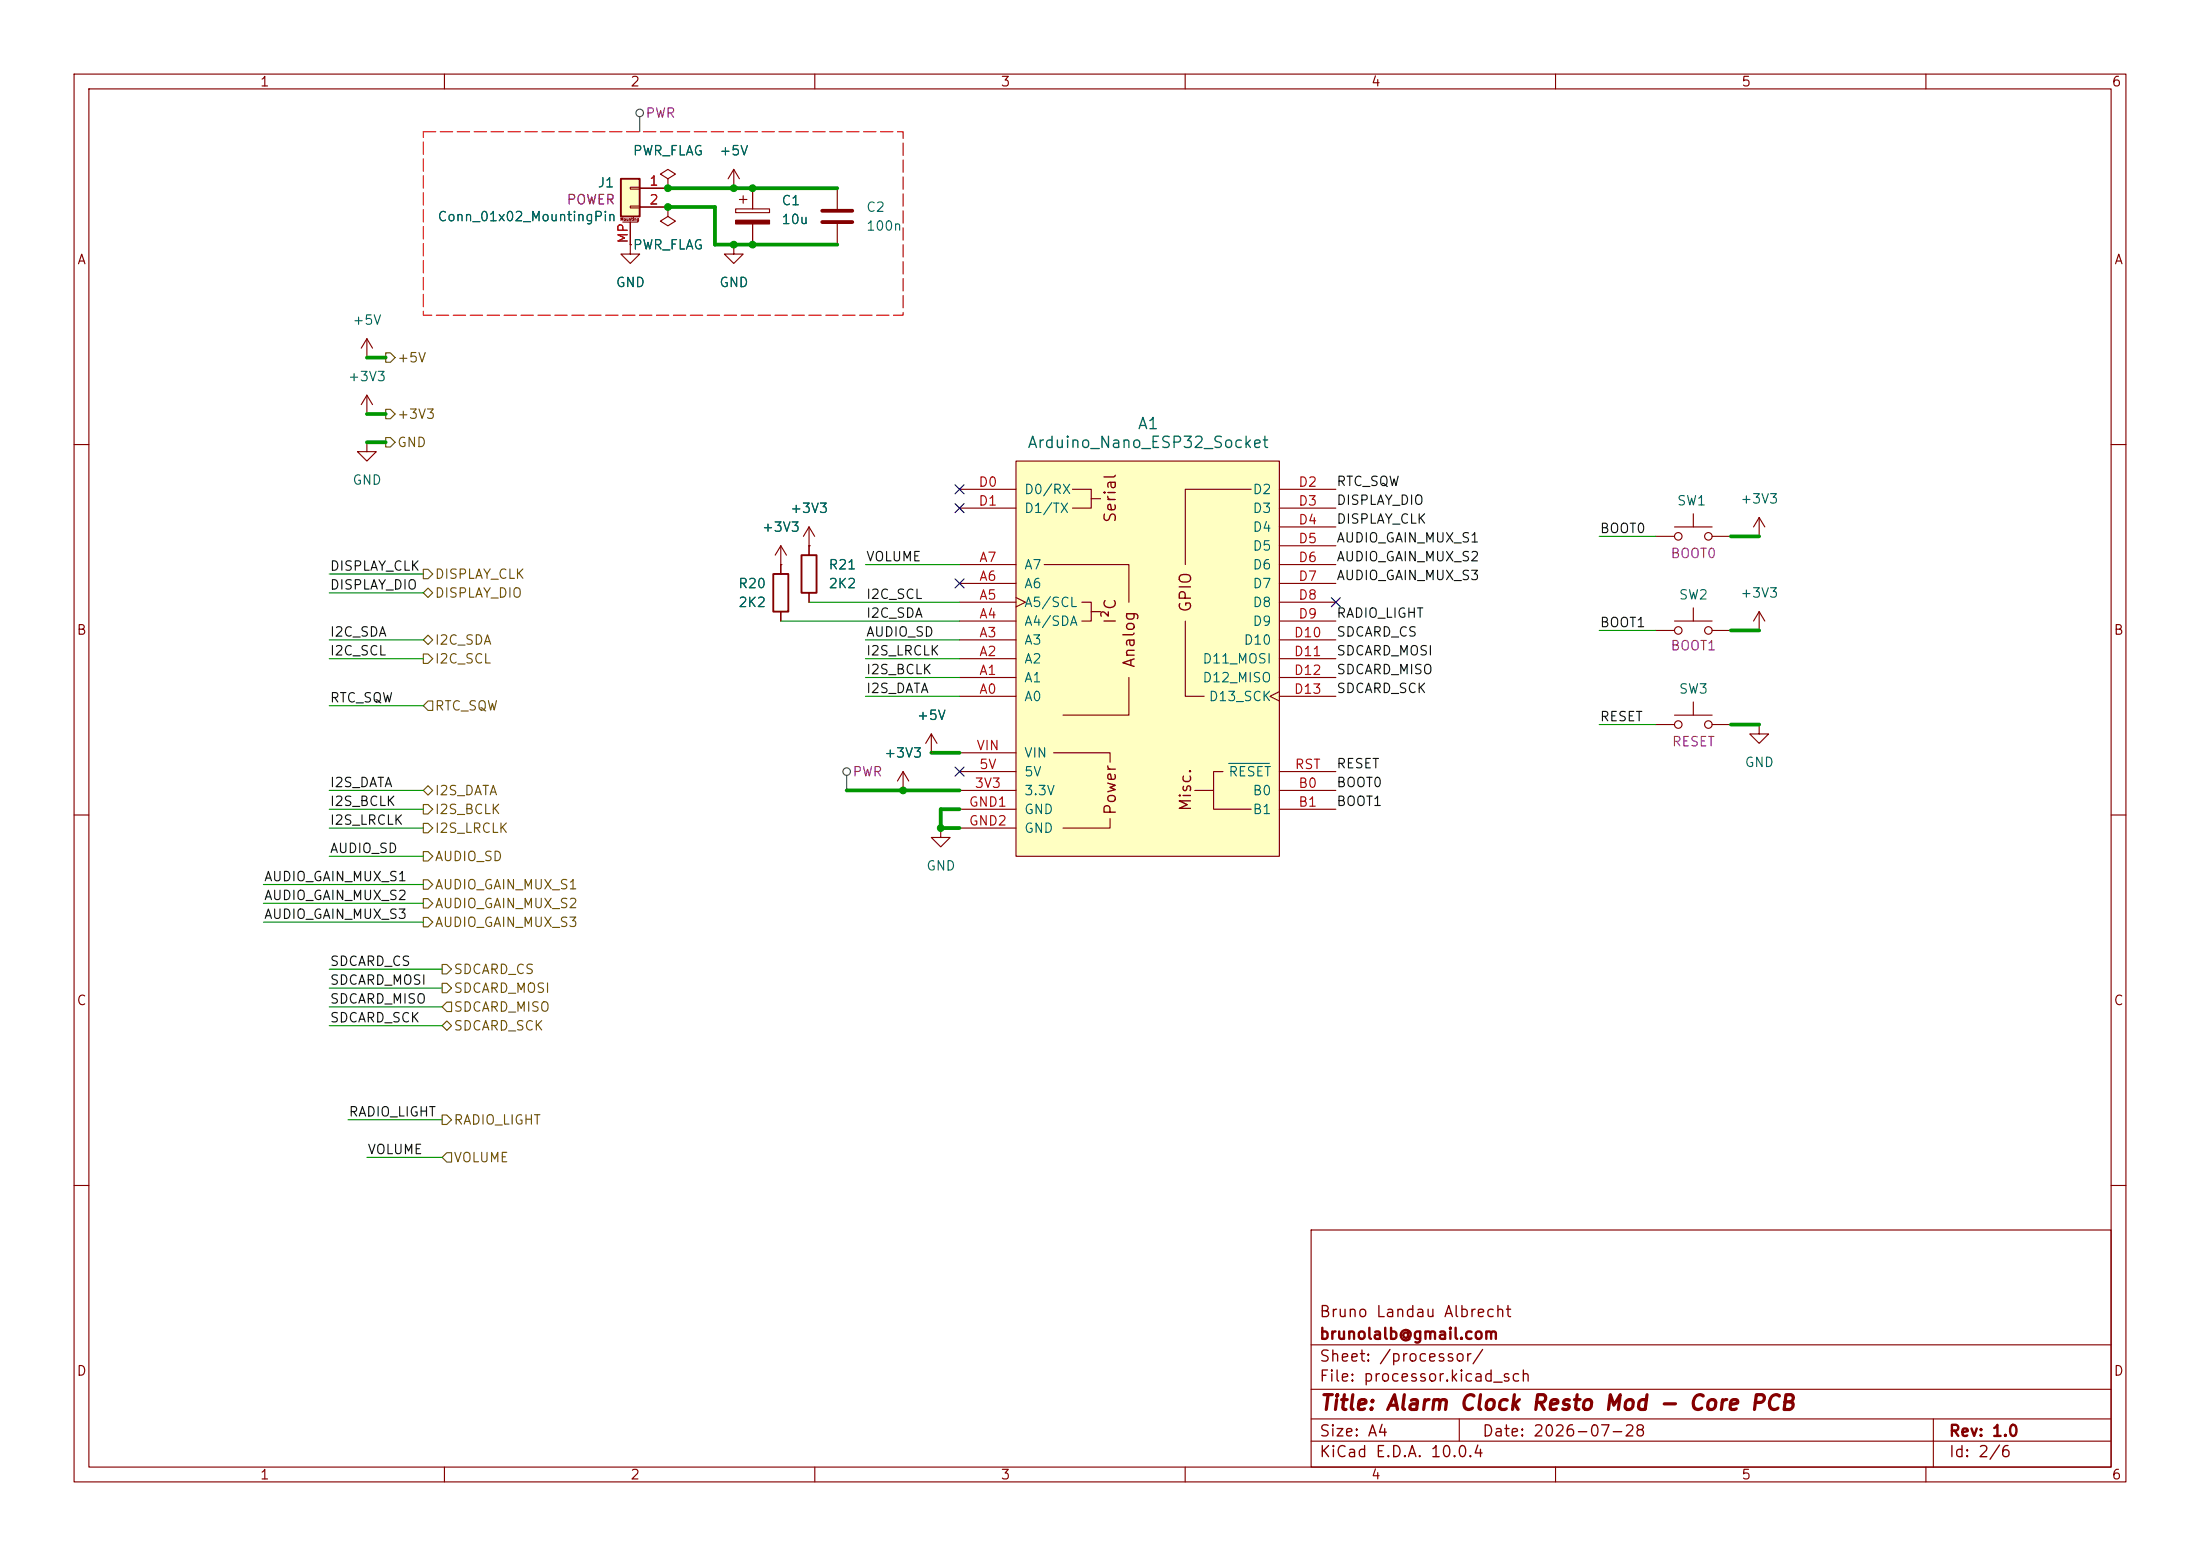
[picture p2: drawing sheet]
<svg xmlns="http://www.w3.org/2000/svg" width="297mm" height="210mm" viewBox="0 0 297 210" stroke-linecap="round" stroke-linejoin="round" font-family="sans-serif">
<g fill="none" stroke="#840000" stroke-width=".15">
<path d="M10 10h277v190h-277zM12 12h273v186h-273zM60 10v2M110 10v2M160 10v2M210 10v2M260 10v2M85.1 33v1.3h1.3l-1.3 1.3-1.3-1.3h1.3M85.1 33h.1M90.2 27.9v1.3l1 .6-1 .7-1-.7 1-.6M90.2 27.9h.1M99.1 33v1.3h1.2l-1.2 1.3-1.3-1.3h1.3"/>
<path d="M99.1 33h.1M99.1 25.4h.1M99.1 22.9l-.8 1.2M99.1 22.9l.7 1.2M99.1 22.9v2.5M99.3 28.2h4.6v.5h-4.6zM99.8 26.9h1M100.3 26.4v1M101.6 25.4v2.8M101.6 30.2v2.8M113 25.4v2.8M113 30.2v2.8"/>
<path d="M10 60h2M109.2 73.7h.1M109.2 71.1l-.7 1.3M109.2 71.1l.8 1.3M109.2 71.1v2.6M223.5 72.4h2.6M226.1 71.1h5M228.6 69.3v1.8M231.1 72.4h2.6M237.5 72.4h.1M237.5 69.9l-.8 1.2M237.5 69.9l.8 1.2"/>
<path d="M237.5 69.9v2.5M285 60h2M223.5 85.1h2.6M226.1 83.8h5M228.6 82v1.8M231.1 85.1h2.6M10 110h2M285 110h2M10 160h2M177 166h108v32h-108zM285 160h2M60 198v2"/>
<path d="M110 198v2M160 198v2M177 194.5h108M177 191.5h108M177 187.5h108M177 181.5h108M197 191.5v3M210 198v2M260 198v2M261 191.5v6.5"/>
<circle cx="226.6" cy="72.4" r=".51"/>
<circle cx="230.6" cy="72.4" r=".51"/>
<circle cx="226.6" cy="85.1" r=".51"/>
<circle cx="230.6" cy="85.1" r=".51"/>
</g>
<path d="M99.3 29.7h4.6v.5h-4.6z" fill="#840000" stroke="#840000" stroke-width=".15"/>
<path d="M111 28.4h4.1M111 30h4.1" fill="none" stroke="#840000" stroke-width=".51"/>
<path d="M137.2 62.2h35.5v53.4h-35.5z" fill="#ffffc2"/>
<g fill="none" stroke="#840000" stroke-width=".15">
<path d="M129.5 78.7h7.7M129.5 76.2h7.7M129.5 66h7.7M129.5 68.6h7.7M137.2 62.2h35.5v53.4h-35.5zM141 76.2h11.4v5.1M144.8 66h2.5v2.6h-2.5M147.3 67.3h1.3M168.9 66h-8.9v10.2M172.7 78.7h7.6M172.7 76.2h7.6M172.7 66h7.6"/>
<path d="M172.7 68.6h7.6M172.7 71.1h7.6M172.7 73.7h7.6M129.5 94h7.7M129.5 91.4h7.7M129.5 88.9h7.7M129.5 86.4h7.7M129.5 83.8h7.7M129.5 81.3h7.7M137.2 80.6l1.2 .7-1.2 .6M146 81.3h1.3v2.5h-1.3M147.3 82.6h1.3"/>
<path d="M152.4 91.4v5.1h-8.9M160 83.8v10.2h2.6M172.7 93.3l-1.3 .7 1.3 .6M172.7 94h7.6M172.7 91.4h7.6M172.7 88.9h7.6M172.7 86.4h7.6M172.7 83.8h7.6M172.7 81.3h7.6M129.5 106.7h7.7M129.5 104.1h7.7M129.5 109.2h7.7"/>
<path d="M129.5 111.8h7.7M129.5 101.6h7.7M142.2 101.6h7.7v1.3M149.9 110.5v1.3h-6.4M161.3 106.7h2.5M165.1 104.1h-1.3v5.1h5.1M172.7 106.7h7.6M172.7 104.1h7.6M172.7 109.2h7.6"/>
</g>
<path d="M165.9 103h5.5" fill="none" stroke="#006464" stroke-width=".15"/>
<path d="M83.8 24.1h2.6v5.1h-2.6z" fill="#ffffc2"/>
<path d="M83.8 24.1h2.6v5.1h-2.6zM104.4 77.5h2v5.1h-2zM108.2 74.9h2v5.1h-2z" fill="none" stroke="#840000" stroke-width=".25"/>
<g fill="none" stroke="#840000" stroke-width=".15">
<path d="M84.1 30h2M85.1 25.3h1.3v.2h-1.3zM85.1 27.8h1.3v.3h-1.3zM85.1 33h.1M85.1 30v3M86.4 25.4h3.8M86.4 27.9h3.8M90.2 24.1l1-.6-1-.6-1 .6 1 .6v1.3M90.2 25.4h.1M90.2 27.9h.1M99.1 25.4h.1M99.1 33h.1"/>
<path d="M101.6 25.4v2.8M101.6 30.2v2.8M49.5 48.3h.1M49.5 59.7v1.3h1.3l-1.3 1.2-1.2-1.2h1.2M49.5 59.7h.1M49.5 55.9h.1M49.5 45.7l-.7 1.3M49.5 45.7l.8 1.3M49.5 45.7v2.6M49.5 53.3v2.6M49.5 53.3l-.7 1.3M49.5 53.3l.8 1.3"/>
<path d="M105.4 76.2h.1M105.4 73.7v3.8M105.4 73.7l-.8 1.2M105.4 73.7l.8 1.2M109.2 73.7h.1M109.2 73.7v1.2M105.4 82.6v1.2M109.2 80v1.3M125.7 99.1l-.7 1.2M125.7 99.1l.8 1.2M125.7 99.1v2.5M223.5 97.8h2.6"/>
<path d="M226.1 96.5h5M228.6 94.7v1.8M231.1 97.8h2.6M237.5 97.8v1.3h1.3l-1.3 1.2-1.3-1.2h1.3M237.5 97.8h.1M237.5 85.1h.1M237.5 82.6l-.8 1.2M237.5 82.6l.8 1.2M237.5 82.6v2.5M121.9 106.7h.1M121.9 104.1l-.7 1.3M121.9 104.1l.8 1.3"/>
<path d="M121.9 104.1v2.6M125.7 101.6h.1M127 111.8v1.2h1.3l-1.3 1.3-1.3-1.3h1.3M127 111.8h.1"/>
<circle cx="226.6" cy="97.8" r=".51"/>
<circle cx="230.6" cy="97.8" r=".51"/>
</g>
<g fill="none" stroke="#484848" stroke-width=".15">
<path d="M86.4 15.7v2.1M114.3 104.6v2.1"/>
<circle cx="86.4" cy="15.2" r=".51"/>
<circle cx="114.3" cy="104.1" r=".51"/>
</g>
<path d="M57.1 17.8h64.8v24.7h-64.8v-24.7" fill="none" stroke="#f00" stroke-width=".15" stroke-dasharray="1.7 .6"/>
<g fill="none" stroke="#725600" stroke-width=".15">
<path d="M52.1 55.2h.6l.6 .7-.6 .6h-.6zM52.1 59.1h.6l.6 .6-.6 .6h-.6zM52.1 47.6h.6l.6 .7-.6 .6h-.6zM57.1 76.8h.7l.6 .7-.6 .6h-.7zM57.1 88.3h.7l.6 .6-.6 .6h-.7zM57.1 86.4l.7-.7 .6 .7-.6 .6zM57.1 80l.7-.6 .6 .6-.6 .6zM57.8 94.6h.6v1.3h-.6l-.7-.6zM57.1 118.7h.7l.6 .7-.6 .6h-.7zM57.1 111.1h.7l.6 .7-.6 .6h-.7zM57.1 108.6h.7l.6 .6-.6 .7h-.7zM57.1 114.9h.7l.6 .7-.6 .6h-.7z"/>
<path d="M57.1 106.7l.7-.7 .6 .7-.6 .6zM57.1 121.3h.7l.6 .6-.6 .7h-.7zM57.1 123.8h.7l.6 .7-.6 .6h-.7zM59.7 135.9l.6-.6h.7v1.2h-.7zM59.7 130.2h.6l.7 .6-.7 .6h-.6zM59.7 132.7h.6l.7 .7-.7 .6h-.6zM59.7 138.4l.6-.6 .7 .6-.7 .7zM59.7 156.2l.6-.6h.7v1.2h-.7zM59.7 150.5h.6l.7 .6-.7 .7h-.6z"/>
</g>
<g fill="none" stroke="#009600" stroke-width=".15">
<path d="M44.4 77.5h12.7M116.8 76.2h12.7M215.9 72.4h7.6M44.4 88.9h12.7M44.4 95.3h12.7M44.4 80h12.7M44.4 86.4h12.7M105.4 83.8h24.1M109.2 81.3h20.3M116.8 88.9h12.7M116.8 86.4h12.7M116.8 94h12.7"/>
<path d="M116.8 91.4h12.7M215.9 85.1h7.6M215.9 97.8h7.6M35.6 119.4h21.5M44.4 109.2h12.7M44.4 111.8h12.7M44.4 115.6h12.7M44.4 106.7h12.7M35.6 121.9h21.5M35.6 124.5h21.5M44.4 135.9h15.3M44.4 130.8h15.3"/>
<path d="M44.4 133.4h15.3M44.4 138.4h15.3M47 151.1h12.7M49.5 156.2h10.2"/>
</g>
<path d="M90.2 27.9h6.3v5.1h16.5M90.2 25.4h22.8M49.5 48.3h2.6M49.5 55.9h2.6M49.5 59.7h2.6M233.7 72.4h3.8M233.7 85.1h3.8M233.7 97.8h3.8M114.3 106.7h15.2M125.7 101.6h3.8M129.5 109.2h-2.5v2.6h2.5" fill="none" stroke="#009600" stroke-width=".51"/>
<path d="M128.9 68l1.2 1.2M128.9 65.4l1.2 1.2M128.9 78.1l1.2 1.2M130.1 68l-1.2 1.2M130.1 65.4l-1.2 1.2M130.1 78.1l-1.2 1.2M179.7 80.7l1.2 1.2M180.9 80.7l-1.2 1.2M128.9 103.5l1.2 1.2M130.1 103.5l-1.2 1.2" fill="none" stroke="#000084" stroke-width=".15"/>
<g fill="#009600" stroke="#009600" stroke-width=".14">
<circle cx="101.6" cy="33" r=".46"/>
<circle cx="127" cy="111.8" r=".46"/>
<circle cx="121.9" cy="106.7" r=".46"/>
<circle cx="99.1" cy="25.4" r=".46"/>
<circle cx="90.2" cy="25.4" r=".46"/>
<circle cx="101.6" cy="25.4" r=".46"/>
<circle cx="99.1" cy="33" r=".46"/>
<circle cx="90.2" cy="27.9" r=".46"/>
</g>
<text font-size="2" fill="#840000" x="178" y="190.8">Title: Alarm Clock Resto Mod - Core PCB</text>
<g font-size="1.5" fill="#006464">
<text x="153.5" y="58.3">A1</text>
<text x="138.6" y="60.9">Arduino_Nano_ESP32_Socket</text>
</g>
<g font-size="1.5" fill="#840000">
<text x="151" y="70.7" transform="rotate(-90 151 70.7)">Serial</text>
<text x="161.2" y="82.8" transform="rotate(-90 161.2 82.8)">GPIO</text>
<text x="151" y="84.3" transform="rotate(-90 151 84.3)">I²C</text>
<text x="153.6" y="90.2" transform="rotate(-90 153.6 90.2)">Analog</text>
<text x="151" y="110.1" transform="rotate(-90 151 110.1)">Power</text>
<text x="161.2" y="109.6" transform="rotate(-90 161.2 109.6)">Misc.</text>
<text x="178" y="178.2">Bruno Landau Albrecht</text>
<text x="178" y="184.2">Sheet: /processor/</text>
<text x="178" y="181.2">brunolalb@gmail.com</text>
<text x="178" y="186.9">File: processor.kicad_sch</text>
<text x="178" y="197.1">KiCad E.D.A. 10.0.4</text>
<text x="178" y="194.3">Size: A4</text>
<text x="200" y="194.3">Date: 2026-07-28</text>
<text x="263" y="194.3">Rev: 1.0</text>
<text x="263" y="197.1">Id: 2/6</text>
</g>
<g font-size="1.3" fill="#840000">
<text x="35" y="12">1</text>
<text x="85" y="12">2</text>
<text x="135" y="12">3</text>
<text x="185" y="12">4</text>
<text x="235" y="12">5</text>
<text x="285" y="12">6</text>
<text x="10.3" y="36">A</text>
<text x="285.3" y="36">A</text>
<text x="10.3" y="86">B</text>
<text x="285.3" y="86">B</text>
<text x="10.3" y="136">C</text>
<text x="285.3" y="136">C</text>
<text x="10.3" y="186">D</text>
<text x="285.3" y="186">D</text>
<text x="35" y="200">1</text>
<text x="85" y="200">2</text>
<text x="135" y="200">3</text>
<text x="185" y="200">4</text>
<text x="235" y="200">5</text>
<text x="285" y="200">6</text>
</g>
<g font-size="1.3" fill="#840084">
<text x="87.1" y="16.2">PWR</text>
<text x="76.4" y="27.9">POWER</text>
<text x="225.4" y="75.6">BOOT0</text>
<text x="225.4" y="88.1">BOOT1</text>
<text x="225.6" y="101">RESET</text>
<text x="115" y="105.1">PWR</text>
</g>
<g font-size="1.3" fill="#006464">
<text x="85.4" y="21.3">PWR_FLAG</text>
<text x="97" y="21.3">+5V</text>
<text x="80.6" y="25.6">J1</text>
<text x="105.4" y="28">C1</text>
<text x="116.8" y="28.9">C2</text>
<text x="59" y="30.2">Conn_01x02_MountingPin</text>
<text x="85.4" y="34">PWR_FLAG</text>
<text x="105.4" y="30.6">10u</text>
<text x="116.8" y="31.5">100n</text>
<text x="83.1" y="39.1">GND</text>
<text x="97" y="39.1">GND</text>
<text x="47.5" y="44.2">+5V</text>
<text x="46.9" y="51.8">+3V3</text>
<text x="47.5" y="65.7">GND</text>
<text x="106.6" y="69.6">+3V3</text>
<text x="138.2" y="67">D0/RX</text>
<text x="138.2" y="69.6">D1/TX</text>
<text x="169" y="67">D2</text>
<text x="169" y="69.6">D3</text>
<text x="226.3" y="68.5">SW1</text>
<text x="234.8" y="68.3">+3V3</text>
<text x="102.8" y="72.1">+3V3</text>
<text x="111.8" y="77.2">R21</text>
<text x="138.2" y="77.2">A7</text>
<text x="169" y="72.1">D4</text>
<text x="169" y="74.6">D5</text>
<text x="169" y="77.2">D6</text>
<text x="99.6" y="79.7">R20</text>
<text x="99.6" y="82.3">2K2</text>
<text x="111.8" y="79.7">2K2</text>
<text x="138.2" y="82.3">A5/SCL</text>
<text x="138.2" y="79.7">A6</text>
<text x="169" y="79.7">D7</text>
<text x="169" y="82.3">D8</text>
<text x="226.6" y="81.2">SW2</text>
<text x="234.8" y="81">+3V3</text>
<text x="138.2" y="89.9">A2</text>
<text x="138.2" y="87.3">A3</text>
<text x="138.2" y="84.8">A4/SDA</text>
<text x="162.2" y="89.9">D11_MOSI</text>
<text x="167.8" y="87.3">D10</text>
<text x="169" y="84.8">D9</text>
<text x="138.2" y="95">A0</text>
<text x="138.2" y="92.4">A1</text>
<text x="162.2" y="92.4">D12_MISO</text>
<text x="163.1" y="95">D13_SCK</text>
<text x="226.6" y="93.9">SW3</text>
<text x="123.7" y="97.5">+5V</text>
<text x="119.3" y="102.6">+3V3</text>
<text x="138.2" y="107.7">3.3V</text>
<text x="138.2" y="105.1">5V</text>
<text x="138.2" y="102.6">VIN</text>
<text x="165.8" y="105.1">RESET</text>
<text x="169" y="107.7">B0</text>
<text x="235.5" y="103.8">GND</text>
<text x="138.2" y="110.2">GND</text>
<text x="138.2" y="112.7">GND</text>
<text x="169" y="110.2">B1</text>
<text x="125" y="117.8">GND</text>
</g>
<g font-size="1.3" fill="#a90000">
<text x="87.6" y="25.4">1</text>
<text x="87.6" y="27.9">2</text>
<text x="85.1" y="33" transform="rotate(-90 85.1 33)">MP</text>
<text x="132" y="66">D0</text>
<text x="132" y="68.6">D1</text>
<text x="175.2" y="66">D2</text>
<text x="175.2" y="68.6">D3</text>
<text x="175.2" y="71.1">D4</text>
<text x="132.1" y="76.2">A7</text>
<text x="175.2" y="73.6">D5</text>
<text x="175.2" y="76.2">D6</text>
<text x="132.1" y="83.8">A4</text>
<text x="132.1" y="81.3">A5</text>
<text x="132.1" y="78.7">A6</text>
<text x="175.2" y="78.7">D7</text>
<text x="175.2" y="81.3">D8</text>
<text x="175.2" y="83.8">D9</text>
<text x="132.1" y="88.9">A2</text>
<text x="132.1" y="86.3">A3</text>
<text x="174.6" y="86.3">D10</text>
<text x="174.6" y="88.9">D11</text>
<text x="132.1" y="94">A0</text>
<text x="132.1" y="91.4">A1</text>
<text x="174.6" y="91.4">D12</text>
<text x="174.6" y="94">D13</text>
<text x="131.7" y="101.6">VIN</text>
<text x="131.5" y="106.7">3V3</text>
<text x="132.1" y="104.1">5V</text>
<text x="174.7" y="104.1">RST</text>
<text x="175.2" y="106.7">B0</text>
<text x="130.7" y="109.2">GND1</text>
<text x="130.7" y="111.7">GND2</text>
<text x="175.2" y="109.2">B1</text>
</g>
<g font-size="1.3" fill="#725600">
<text x="53.5" y="49.2">+5V</text>
<text x="53.5" y="56.9">+3V3</text>
<text x="53.5" y="60.7">GND</text>
<text x="58.6" y="78.4">DISPLAY_CLK</text>
<text x="58.6" y="81">DISPLAY_DIO</text>
<text x="58.6" y="89.9">I2C_SCL</text>
<text x="58.6" y="87.3">I2C_SDA</text>
<text x="58.6" y="96.2">RTC_SQW</text>
<text x="58.6" y="107.7">I2S_DATA</text>
<text x="58.6" y="112.7">I2S_LRCLK</text>
<text x="58.6" y="110.2">I2S_BCLK</text>
<text x="58.6" y="116.5">AUDIO_SD</text>
<text x="58.6" y="120.4">AUDIO_GAIN_MUX_S1</text>
<text x="58.6" y="122.9">AUDIO_GAIN_MUX_S2</text>
<text x="58.6" y="125.4">AUDIO_GAIN_MUX_S3</text>
<text x="61.2" y="131.8">SDCARD_CS</text>
<text x="61.2" y="136.9">SDCARD_MISO</text>
<text x="61.2" y="134.3">SDCARD_MOSI</text>
<text x="61.2" y="139.4">SDCARD_SCK</text>
<text x="61.2" y="152.1">RADIO_LIGHT</text>
<text x="61.2" y="157.2">VOLUME</text>
</g>
<g font-size="1.3" fill="#0f0f0f">
<text x="180.3" y="65.9">RTC_SQW</text>
<text x="180.3" y="71">DISPLAY_CLK</text>
<text x="180.3" y="68.5">DISPLAY_DIO</text>
<text x="44.4" y="77.3">DISPLAY_CLK</text>
<text x="116.8" y="76.1">VOLUME</text>
<text x="180.3" y="73.5">AUDIO_GAIN_MUX_S1</text>
<text x="180.3" y="76.1">AUDIO_GAIN_MUX_S2</text>
<text x="215.9" y="72.3">BOOT0</text>
<text x="44.4" y="79.9">DISPLAY_DIO</text>
<text x="116.8" y="83.7">I2C_SDA</text>
<text x="116.8" y="81.2">I2C_SCL</text>
<text x="180.3" y="78.6">AUDIO_GAIN_MUX_S3</text>
<text x="180.3" y="83.7">RADIO_LIGHT</text>
<text x="44.4" y="88.8">I2C_SCL</text>
<text x="44.4" y="86.2">I2C_SDA</text>
<text x="116.8" y="88.8">I2S_LRCLK</text>
<text x="116.8" y="86.2">AUDIO_SD</text>
<text x="180.3" y="86.2">SDCARD_CS</text>
<text x="180.3" y="88.8">SDCARD_MOSI</text>
<text x="215.9" y="85">BOOT1</text>
<text x="44.4" y="95.1">RTC_SQW</text>
<text x="116.8" y="91.3">I2S_BCLK</text>
<text x="116.8" y="93.9">I2S_DATA</text>
<text x="180.3" y="93.9">SDCARD_SCK</text>
<text x="180.3" y="91.3">SDCARD_MISO</text>
<text x="215.9" y="97.7">RESET</text>
<text x="44.4" y="106.6">I2S_DATA</text>
<text x="180.3" y="104">RESET</text>
<text x="180.3" y="106.6">BOOT0</text>
<text x="44.4" y="109.1">I2S_BCLK</text>
<text x="44.4" y="111.6">I2S_LRCLK</text>
<text x="180.3" y="109.1">BOOT1</text>
<text x="35.6" y="119.3">AUDIO_GAIN_MUX_S1</text>
<text x="44.4" y="115.4">AUDIO_SD</text>
<text x="35.6" y="124.3">AUDIO_GAIN_MUX_S3</text>
<text x="35.6" y="121.8">AUDIO_GAIN_MUX_S2</text>
<text x="44.4" y="130.7">SDCARD_CS</text>
<text x="44.4" y="133.2">SDCARD_MOSI</text>
<text x="44.4" y="135.8">SDCARD_MISO</text>
<text x="44.4" y="138.3">SDCARD_SCK</text>
<text x="47" y="151">RADIO_LIGHT</text>
<text x="49.5" y="156.1">VOLUME</text>
</g>
<text font-size=".4" fill="#840000" x="83.7" y="29.9">Mounting</text>
</svg>
